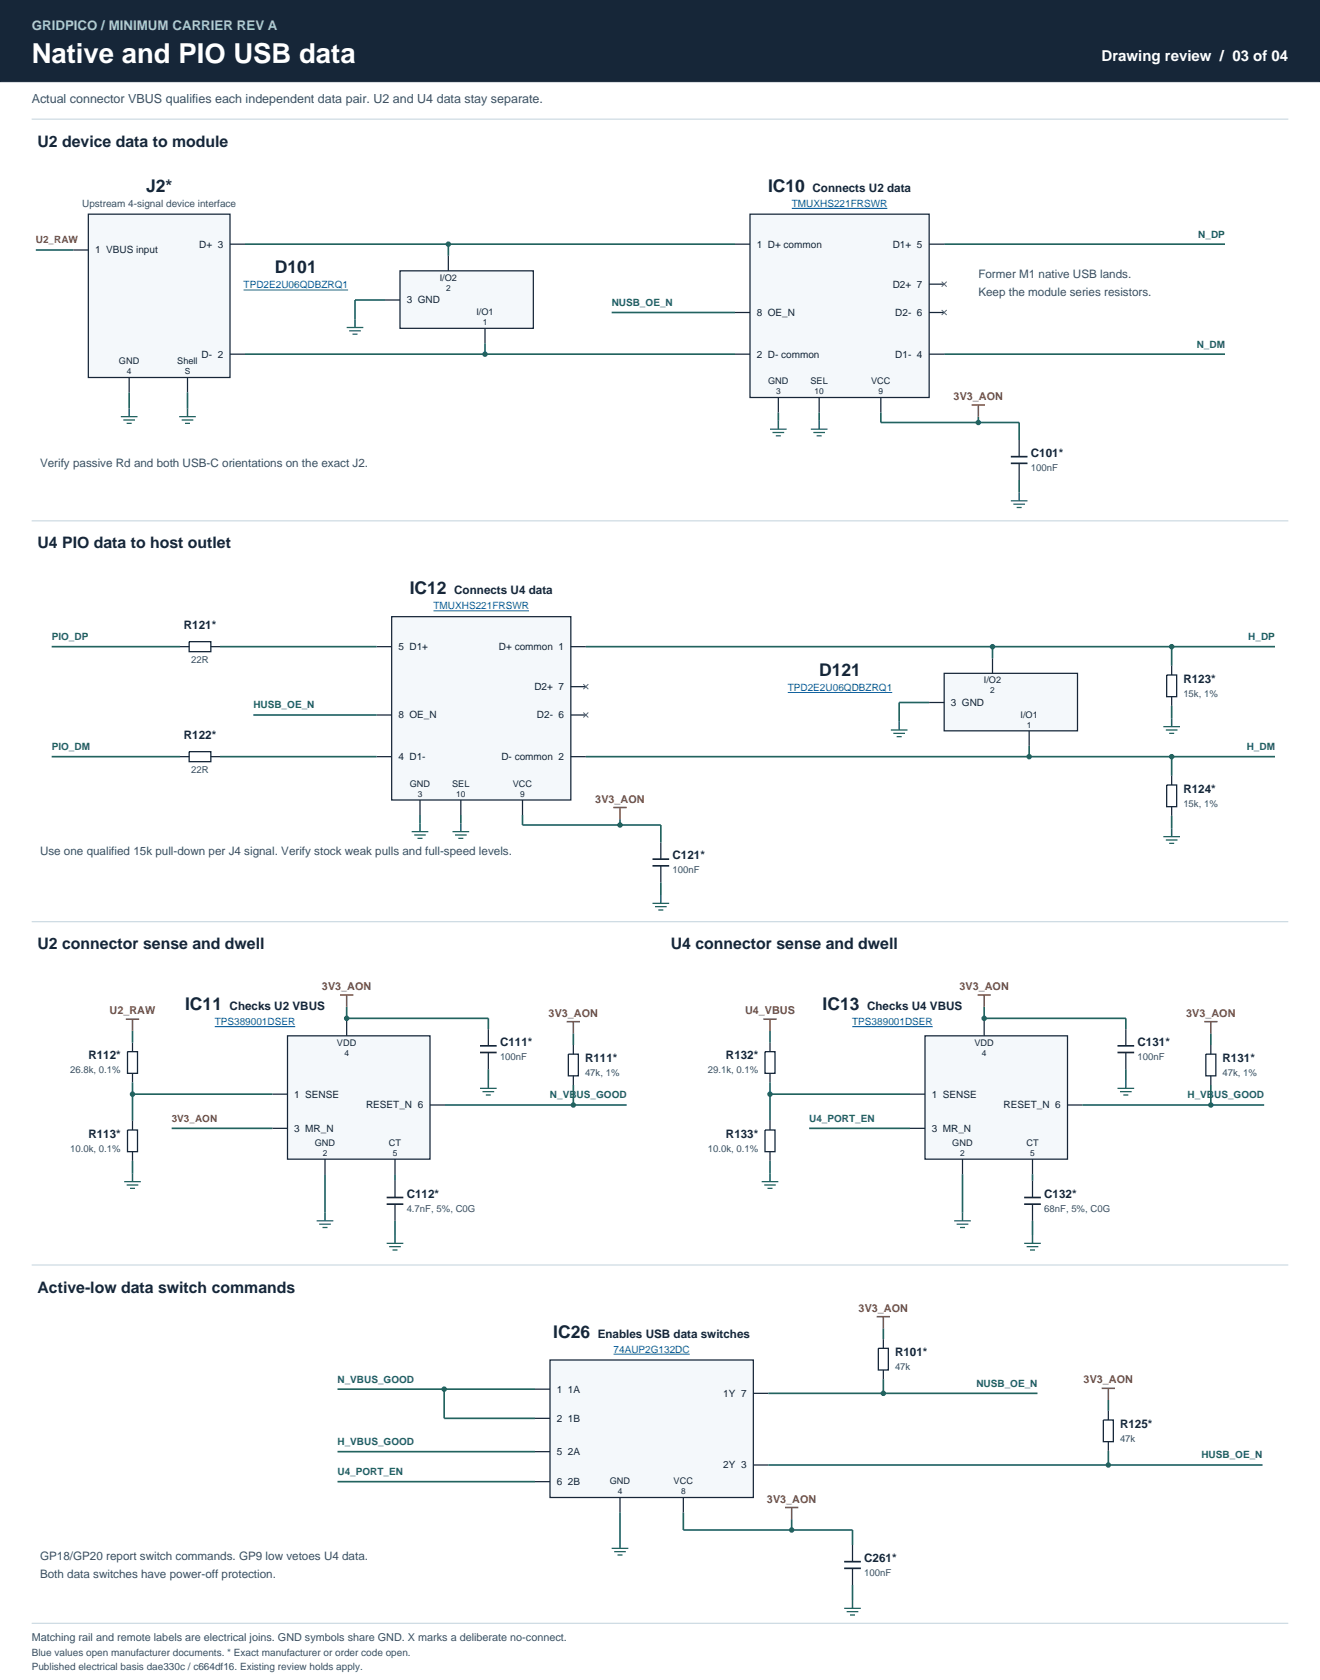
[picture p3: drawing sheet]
<svg xmlns="http://www.w3.org/2000/svg" width="363mm" height="462mm" viewBox="0 0 363 462" stroke-linecap="round" stroke-linejoin="round" font-family="sans-serif">
<path d="M0 0h363.2v462.3h-363.2z" fill="#fff" stroke="#fff" stroke-width=".28"/>
<path d="M0 0h363.2v22.5h-363.2z" fill="#162638" stroke="#162638" stroke-width=".28"/>
<path d="M8.7 32.8h345.8M8.7 446.7h345.8" fill="none" stroke="#cedbe3" stroke-width=".34"/>
<path d="M24.3 58.9h39v45h-39z" fill="#f4f8fb" stroke="#162638" stroke-width=".34"/>
<path d="M20.2 68.8h4.1M63.3 67.2h4.1M63.3 97.5h4.1M35.5 103.9v4.1M51.6 103.9v4.1" fill="none" stroke="#162638" stroke-width=".34"/>
<path d="M9.9 68.8h10.3M35.5 108v4.4M51.6 108v4.4" fill="none" stroke="#22635f" stroke-width=".46"/>
<path d="M35.5 112.4v2.3M51.6 112.4v2.3" fill="none" stroke="#22635f" stroke-width=".41"/>
<path d="M33.2 114.7h4.6M33.9 115.6h3.2M34.9 116.5h1.3M49.3 114.7h4.6M50 115.6h3.2M50.9 116.5h1.4" fill="none" stroke="#22635f" stroke-width=".34"/>
<path d="M206.4 58.9h49.3v50.5h-49.3z" fill="#f4f8fb" stroke="#162638" stroke-width=".34"/>
<path d="M217.9 57.3h26.3" fill="none" stroke="#075b9a" stroke-width=".28"/>
<path d="M202.2 67.2h4.2M255.7 67.2h4.1M255.7 78.2h4.1M202.2 97.5h4.2M202.2 86h4.2M255.7 97.5h4.1M255.7 86h4.1M214.2 109.4v4.1M225.4 109.4v4.1M242.4 109.4v4.1" fill="none" stroke="#162638" stroke-width=".34"/>
<path d="M110.1 74.5h36.7v15.8h-36.7z" fill="#f4f8fb" stroke="#162638" stroke-width=".34"/>
<path d="M67 79.8h28.8" fill="none" stroke="#075b9a" stroke-width=".28"/>
<path d="M123.4 70.4v4.1M105.9 82.6h4.2M133.5 90.3v4.2M280.4 121.1v4.6M280.4 127.5v4.6" fill="none" stroke="#162638" stroke-width=".34"/>
<g fill="none" stroke="#22635f" stroke-width=".46">
<path d="M67.4 67.2h134.8M123.4 67.2v3.2M259.8 67.2h77.3M67.4 97.5h134.8M105.9 82.6h-8.2v5.2M133.5 94.5v3M168.3 86h33.9M259.8 97.5h77.3M214.2 113.5v2.3M225.4 113.5v2.3M242.4 113.5v2.8h38v4.8M269.2 114.7v1.6"/>
<path d="M280.4 132.1v3.4"/>
</g>
<g fill="#22635f" stroke="#22635f" stroke-width=".35">
<circle cx="123.4" cy="67.2" r=".57"/>
<circle cx="133.5" cy="97.5" r=".57"/>
<circle cx="269.2" cy="116.3" r=".57"/>
</g>
<path d="M97.7 87.8v2.3M214.2 115.8v2.3M225.4 115.8v2.3M280.4 135.5v2.3" fill="none" stroke="#22635f" stroke-width=".41"/>
<path d="M95.4 90.1h4.6M96.1 91h3.2M97 92h1.4M211.9 118.1h4.6M212.6 119h3.2M213.5 119.9h1.4M223.1 118.1h4.6M223.8 119h3.2M224.7 119.9h1.4M278.1 137.8h4.6M278.8 138.7h3.2M279.8 139.6h1.3" fill="none" stroke="#22635f" stroke-width=".34"/>
<path d="M259.1 77.5l1.4 1.4M260.5 77.5l-1.4 1.4M259.1 85.3l1.4 1.4M260.5 85.3l-1.4 1.4" fill="none" stroke="#5a6570" stroke-width=".28"/>
<path d="M278.1 125.7h4.6M278.1 127.5h4.6" fill="none" stroke="#162638" stroke-width=".46"/>
<path d="M267.4 111.4h3.6M269.2 111.4v3.3" fill="none" stroke="#9a4c27" stroke-width=".41"/>
<path d="M8.7 143.3h345.8" fill="none" stroke="#cedbe3" stroke-width=".34"/>
<path d="M107.8 169.7h49.3v50.4h-49.3z" fill="#f4f8fb" stroke="#162638" stroke-width=".34"/>
<path d="M119.3 168.1h26.3" fill="none" stroke="#075b9a" stroke-width=".28"/>
<path d="M103.6 177.9h4.2M157.1 177.9h4.1M103.6 196.7h4.2M157.1 196.7h4.1M157.1 188.9h4.1M103.6 208.2h4.2M157.1 208.2h4.1M115.6 220.1v4.2M126.8 220.1v4.2M143.8 220.1v4.2" fill="none" stroke="#162638" stroke-width=".34"/>
<path d="M259.8 185.3h36.7v15.8h-36.7z" fill="#f4f8fb" stroke="#162638" stroke-width=".34"/>
<path d="M216.8 190.6h28.7" fill="none" stroke="#075b9a" stroke-width=".28"/>
<g fill="none" stroke="#162638" stroke-width=".34">
<path d="M49.5 177.9h2.6M58 177.9h2.5M255.7 193.3h4.1M273.1 181.2v4.1M322.4 183.2v2.5M322.4 191.7v2.5M49.5 208.2h2.6M58 208.2h2.5M283.2 201.1v4.1M322.4 213.5v2.5M181.8 231.8v4.6M181.8 238.2v4.6"/>
<path d="M322.4 222v2.5"/>
</g>
<g fill="none" stroke="#22635f" stroke-width=".46">
<path d="M14.2 177.9h35.3M60.5 177.9h43.1M161.2 177.9h189.6M273.1 177.9v3.3M322.4 177.9v5.3M69.7 196.7h33.9M255.7 193.3h-8.3v5.3M322.4 194.2v3.5M14.2 208.2h35.3M60.5 208.2h43.1M161.2 208.2h189.6M283.2 205.2v3"/>
<path d="M322.4 208.2v5.3M115.6 224.3v2.3M126.8 224.3v2.3M143.8 224.3v2.7h38v4.8M170.6 225.4v1.6M322.4 224.5v3.4M181.8 242.8v3.5"/>
</g>
<path d="M52.1 176.6h5.9v2.7h-5.9zM321 185.7h2.8v6h-2.8zM52.1 206.8h5.9v2.8h-5.9zM321 216h2.8v6h-2.8z" fill="none" stroke="#162638" stroke-width=".36"/>
<g fill="#22635f" stroke="#22635f" stroke-width=".35">
<circle cx="322.4" cy="177.9" r=".57"/>
<circle cx="273.1" cy="177.9" r=".57"/>
<circle cx="322.4" cy="208.2" r=".57"/>
<circle cx="283.2" cy="208.2" r=".57"/>
<circle cx="170.6" cy="227" r=".57"/>
</g>
<path d="M247.4 198.6v2.3M322.4 197.7v2.3M115.6 226.6v2.2M126.8 226.6v2.2M322.4 227.9v2.3M181.8 246.3v2.3" fill="none" stroke="#22635f" stroke-width=".41"/>
<g fill="none" stroke="#22635f" stroke-width=".34">
<path d="M320.1 200h4.6M245.1 200.9h4.6M245.8 201.8h3.2M246.7 202.7h1.4M320.8 200.9h3.2M321.7 201.8h1.4M113.3 228.8h4.6M114 229.8h3.2M114.9 230.7h1.4M124.5 228.8h4.6M125.2 229.8h3.2M126.1 230.7h1.4"/>
<path d="M320.1 230.2h4.6M320.8 231.1h3.2M321.7 232.1h1.4M179.5 248.6h4.6M180.2 249.5h3.2M181.2 250.4h1.3"/>
</g>
<path d="M160.5 196.1l1.4 1.3M160.5 188.3l1.4 1.3M161.9 196.1l-1.4 1.3M161.9 188.3l-1.4 1.3" fill="none" stroke="#5a6570" stroke-width=".28"/>
<path d="M179.5 236.4h4.6M179.5 238.2h4.6" fill="none" stroke="#162638" stroke-width=".46"/>
<path d="M168.8 222.2h3.6M170.6 222.2v3.2" fill="none" stroke="#9a4c27" stroke-width=".41"/>
<path d="M8.7 253.6h345.8" fill="none" stroke="#cedbe3" stroke-width=".34"/>
<path d="M79.1 285h39.2v34h-39.2z" fill="#f4f8fb" stroke="#162638" stroke-width=".34"/>
<path d="M59.1 282.5h22.2" fill="none" stroke="#075b9a" stroke-width=".28"/>
<g fill="none" stroke="#162638" stroke-width=".34">
<path d="M36.5 286.9v2.5M36.5 295.3v2.6M95.4 280.9v4.1M134.4 283.2v4.6M134.4 289.6v4.6M157.8 287.5v2.6M157.8 296v2.6M36.5 308.4v2.5M36.5 316.9v2.5M75 301.1h4.1M75 310.5h4.1M89.4 319v4.1"/>
<path d="M108.7 319v4.1M118.3 304.1h4.1M108.7 324.9v4.6M108.7 331.3v4.6"/>
</g>
<path d="M35.1 289.4h2.7v5.9h-2.7zM156.4 290.1h2.7v5.9h-2.7zM35.1 310.9h2.7v6h-2.7z" fill="none" stroke="#162638" stroke-width=".36"/>
<g fill="none" stroke="#22635f" stroke-width=".46">
<path d="M95.4 277v3.9M36.5 283.7v3.2M36.5 297.9v10.5M95.4 280.2h39v3M134.4 294.2v3M157.8 284.3v3.2M157.8 298.6v5.5M36.5 319.4v3.5M36.5 301.1h38.5M47.2 310.5h27.8M122.4 304.1h50M89.4 323.1v10.5"/>
<path d="M108.7 323.1v1.8M108.7 335.9v3.9"/>
</g>
<path d="M93.6 273.8h3.6M95.4 273.8v3.2M34.6 280.4h3.7M36.5 280.4v3.3M155.9 281.1h3.7M157.8 281.1v3.2" fill="none" stroke="#9a4c27" stroke-width=".41"/>
<g fill="#22635f" stroke="#22635f" stroke-width=".35">
<circle cx="36.5" cy="301.1" r=".57"/>
<circle cx="95.4" cy="280.2" r=".57"/>
<circle cx="157.8" cy="304.1" r=".57"/>
</g>
<path d="M134.4 297.2v2.3M36.5 322.9v2.3M89.4 333.6v2.3M108.7 339.8v2.3" fill="none" stroke="#22635f" stroke-width=".41"/>
<path d="M132.1 299.5h4.6M132.8 300.4h3.2M133.7 301.3h1.4M34.2 325.2h4.6M34.9 326.1h3.2M35.8 327h1.3M87.1 335.9h4.6M87.8 336.8h3.2M88.7 337.8h1.4M106.4 342.1h4.6M107.1 343h3.2M108 344h1.4" fill="none" stroke="#22635f" stroke-width=".34"/>
<path d="M132.1 287.8h4.6M132.1 289.6h4.6M106.4 329.5h4.6M106.4 331.3h4.6" fill="none" stroke="#162638" stroke-width=".46"/>
<path d="M254.5 285h39.2v34h-39.2z" fill="#f4f8fb" stroke="#162638" stroke-width=".34"/>
<path d="M234.5 282.5h22.2" fill="none" stroke="#075b9a" stroke-width=".28"/>
<g fill="none" stroke="#162638" stroke-width=".34">
<path d="M211.9 286.9v2.5M211.9 295.3v2.6M270.8 280.9v4.1M309.8 283.2v4.6M309.8 289.6v4.6M333.2 287.5v2.6M333.2 296v2.6M211.9 308.4v2.5M211.9 316.9v2.5M250.4 301.1h4.1M250.4 310.5h4.1M264.8 319v4.1"/>
<path d="M284.1 319v4.1M293.7 304.1h4.2M284.1 324.9v4.6M284.1 331.3v4.6"/>
</g>
<path d="M210.5 289.4h2.8v5.9h-2.8zM331.8 290.1h2.8v5.9h-2.8zM210.5 310.9h2.8v6h-2.8z" fill="none" stroke="#162638" stroke-width=".36"/>
<g fill="none" stroke="#22635f" stroke-width=".46">
<path d="M270.8 277v3.9M211.9 283.7v3.2M211.9 297.9v10.5M270.8 280.2h39v3M309.8 294.2v3M333.2 284.3v3.2M333.2 298.6v5.5M211.9 319.4v3.5M211.9 301.1h38.5M222.7 310.5h27.7M297.9 304.1h50M264.8 323.1v10.5"/>
<path d="M284.1 323.1v1.8M284.1 335.9v3.9"/>
</g>
<path d="M269 273.8h3.6M270.8 273.8v3.2M210 280.4h3.7M211.9 280.4v3.3M331.3 281.1h3.7M333.2 281.1v3.2" fill="none" stroke="#9a4c27" stroke-width=".41"/>
<g fill="#22635f" stroke="#22635f" stroke-width=".35">
<circle cx="211.9" cy="301.1" r=".57"/>
<circle cx="270.8" cy="280.2" r=".57"/>
<circle cx="333.2" cy="304.1" r=".57"/>
</g>
<path d="M309.8 297.2v2.3M211.9 322.9v2.3M264.8 333.6v2.3M284.1 339.8v2.3" fill="none" stroke="#22635f" stroke-width=".41"/>
<path d="M307.5 299.5h4.6M308.2 300.4h3.2M309.1 301.3h1.4M209.6 325.2h4.6M210.3 326.1h3.2M211.2 327h1.4M262.6 335.9h4.5M263.2 336.8h3.3M264.2 337.8h1.3M281.8 342.1h4.6M282.5 343h3.2M283.4 344h1.4" fill="none" stroke="#22635f" stroke-width=".34"/>
<path d="M307.5 287.8h4.6M307.5 289.6h4.6M281.8 329.5h4.6M281.8 331.3h4.6" fill="none" stroke="#162638" stroke-width=".46"/>
<path d="M8.7 348.1h345.8" fill="none" stroke="#cedbe3" stroke-width=".34"/>
<path d="M151.3 374.2h56v37.9h-56z" fill="#f4f8fb" stroke="#162638" stroke-width=".34"/>
<path d="M168.8 372.6h21" fill="none" stroke="#075b9a" stroke-width=".28"/>
<g fill="none" stroke="#162638" stroke-width=".34">
<path d="M243.1 368.5v2.5M243.1 377v2.5M147.2 382.3h4.1M147.2 390.3h4.1M147.2 399.5h4.1M207.3 383.4h4.1M305 388.2v2.5M305 396.7v2.5M147.2 407.7h4.1M170.6 412.1v4.1M188 412.1v4.1M207.3 403.1h4.1"/>
<path d="M234.6 425.1v4.6M234.6 431.6v4.5"/>
</g>
<g fill="none" stroke="#22635f" stroke-width=".46">
<path d="M243.1 365.5v3M243.1 379.5v3.9M92.9 382.3h54.3M92.9 399.5h54.3M122.2 382.3v8h25M211.4 383.4h74.1M305 385.2v3M305 399.2v3.9M92.9 407.7h54.3M170.6 416.2v7.6M188 416.2v4.8h46.6v4.1M211.4 403.1h136"/>
<path d="M217.8 418v3M234.6 436.1v4.2"/>
</g>
<g fill="#22635f" stroke="#22635f" stroke-width=".35">
<circle cx="122.2" cy="382.3" r=".57"/>
<circle cx="217.8" cy="421" r=".57"/>
<circle cx="243.1" cy="383.4" r=".57"/>
<circle cx="305" cy="403.1" r=".57"/>
</g>
<path d="M170.6 423.8v2.2M234.6 440.3v2.3" fill="none" stroke="#22635f" stroke-width=".41"/>
<path d="M168.3 426h4.6M169 427h3.2M169.9 427.9h1.4M232.3 442.6h4.6M233 443.5h3.2M233.9 444.4h1.4" fill="none" stroke="#22635f" stroke-width=".34"/>
<path d="M232.3 429.7h4.6M232.3 431.6h4.6" fill="none" stroke="#162638" stroke-width=".46"/>
<path d="M241.2 362.3h3.7M243.1 362.3v3.2M303.1 382h3.7M305 382v3.2M216 414.8h3.7M217.8 414.8v3.2" fill="none" stroke="#9a4c27" stroke-width=".41"/>
<path d="M241.7 371h2.7v6h-2.7zM303.6 390.7h2.8v6h-2.8z" fill="none" stroke="#162638" stroke-width=".36"/>
<text font-size="7.6" fill="#fff" x="8.7" y="17.2">Native and PIO USB data</text>
<g font-size="4.8" fill="#162638">
<text x="40.2" y="52.7">J2*</text>
<text x="211.4" y="52.7">IC10</text>
<text x="75.6" y="75.2">D101</text>
<text x="112.7" y="163.5">IC12</text>
<text x="225.4" y="186">D121</text>
<text x="50.9" y="277.9">IC11</text>
<text x="226.4" y="277.9">IC13</text>
<text x="152.2" y="368">IC26</text>
</g>
<g font-size="4.4" fill="#162638">
<text x="10.3" y="40.4">U2 device data to module</text>
<text x="10.3" y="150.9">U4 PIO data to host outlet</text>
<text x="10.3" y="261.2">U2 connector sense and dwell</text>
<text x="184.6" y="261.2">U4 connector sense and dwell</text>
<text x="10.3" y="355.7">Active-low data switch commands</text>
</g>
<text font-size="4.1" fill="#fff" x="303.1" y="16.7">Drawing review / 03 of 04</text>
<text font-size="3.7" fill="#a7cbd1" x="8.7" y="8.3">GRIDPICO / MINIMUM CARRIER REV A</text>
<text font-size="3.4" fill="#385066" x="8.7" y="28.4">Actual connector VBUS qualifies each independent data pair. U2 and U4 data stay separate.</text>
<g font-size="3.2" fill="#162638">
<text x="223.6" y="52.7">Connects U2 data</text>
<text x="283.7" y="125.7">C101*</text>
<text x="125" y="163.5">Connects U4 data</text>
<text x="50.6" y="173.1">R121*</text>
<text x="325.6" y="187.8">R123*</text>
<text x="50.6" y="203.4">R122*</text>
<text x="325.6" y="218.1">R124*</text>
<text x="185" y="236.4">C121*</text>
<text x="63.2" y="277.9">Checks U2 VBUS</text>
<text x="238.6" y="277.9">Checks U4 VBUS</text>
<text x="137.6" y="287.8">C111*</text>
<text x="313" y="287.8">C131*</text>
<text x="24.3" y="291.4">R112*</text>
<text x="161" y="292.1">R111*</text>
<text x="199.7" y="291.4">R132*</text>
<text x="336.4" y="292.1">R131*</text>
<text x="24.3" y="313">R113*</text>
<text x="199.7" y="313">R133*</text>
<text x="111.9" y="329.5">C112*</text>
<text x="287.3" y="329.5">C132*</text>
<text x="164.5" y="368">Enables USB data switches</text>
<text x="246.3" y="373.1">R101*</text>
<text x="308.2" y="392.8">R125*</text>
<text x="237.8" y="429.7">C261*</text>
</g>
<g font-size="3.2" fill="#385066">
<text x="269.2" y="76.6">Former M1 native USB lands.</text>
<text x="269.2" y="81.4">Keep the module series resistors.</text>
<text x="11" y="128.4">Verify passive Rd and both USB-C orientations on the exact J2.</text>
<text x="11" y="235.3">Use one qualified 15k pull-down per J4 signal. Verify stock weak pulls and full-speed levels.</text>
<text x="11" y="429.3">GP18/GP20 report switch commands. GP9 low vetoes U4 data.</text>
<text x="11" y="434.1">Both data switches have power-off protection.</text>
</g>
<g font-size="3" fill="#9a4c27">
<text x="262.4" y="110.1">3V3_AON</text>
<text x="163.8" y="220.8">3V3_AON</text>
<text x="88.6" y="272.4">3V3_AON</text>
<text x="264" y="272.4">3V3_AON</text>
<text x="30.2" y="279.1">U2_RAW</text>
<text x="151" y="279.8">3V3_AON</text>
<text x="205" y="279.1">U4_VBUS</text>
<text x="326.4" y="279.8">3V3_AON</text>
<text x="236.3" y="360.9">3V3_AON</text>
<text x="298.2" y="380.6">3V3_AON</text>
<text x="211" y="413.4">3V3_AON</text>
</g>
<text font-size="3" fill="#385066" x="8.7" y="451.5">Matching rail and remote labels are electrical joins. GND symbols share GND. X marks a deliberate no-connect.</text>
<g font-size="2.8" fill="#385066">
<text x="22.6" y="56.9">Upstream 4-signal device interface</text>
<text x="8.7" y="455.6">Blue values open manufacturer documents. * Exact manufacturer or order code open.</text>
<text x="8.7" y="459.5">Published electrical basis dae330c / c664df16. Existing review holds apply.</text>
</g>
<g font-size="2.8" fill="#075b9a">
<text x="217.9" y="56.9">TMUXHS221FRSWR</text>
<text x="67" y="79.3">TPD2E2U06QDBZRQ1</text>
<text x="119.3" y="167.6">TMUXHS221FRSWR</text>
<text x="216.8" y="190.1">TPD2E2U06QDBZRQ1</text>
<text x="59.1" y="282">TPS389001DSER</text>
<text x="234.5" y="282">TPS389001DSER</text>
<text x="168.8" y="372.2">74AUP2G132DC</text>
</g>
<g font-size="2.8" fill="#22635f">
<text x="329.7" y="65.4">N_DP</text>
<text x="168.3" y="84.2">NUSB_OE_N</text>
<text x="329.3" y="95.6">N_DM</text>
<text x="14.2" y="176.1">PIO_DP</text>
<text x="343.5" y="176.1">H_DP</text>
<text x="69.7" y="194.9">HUSB_OE_N</text>
<text x="14.2" y="206.4">PIO_DM</text>
<text x="343" y="206.4">H_DM</text>
<text x="151.3" y="302.2">N_VBUS_GOOD</text>
<text x="326.8" y="302.2">H_VBUS_GOOD</text>
<text x="222.7" y="308.6">U4_PORT_EN</text>
<text x="92.9" y="380.4">N_VBUS_GOOD</text>
<text x="268.7" y="381.6">NUSB_OE_N</text>
<text x="92.9" y="397.6">H_VBUS_GOOD</text>
<text x="330.6" y="401.3">HUSB_OE_N</text>
<text x="92.9" y="405.9">U4_PORT_EN</text>
</g>
<g font-size="2.8" fill="#9a4c27">
<text x="9.9" y="67">U2_RAW</text>
<text x="47.2" y="308.6">3V3_AON</text>
</g>
<g font-size="2.8" fill="#162638">
<text x="26.1" y="69.7">1 VBUS input</text>
<text x="54.8" y="68.1">D+ 3</text>
<text x="208.2" y="68.1">1 D+ common</text>
<text x="245.7" y="68.1">D1+ 5</text>
<text x="111.9" y="83.5">3 GND</text>
<text x="245.7" y="79.1">D2+ 7</text>
<text x="208.2" y="86.9">8 OE_N</text>
<text x="246.3" y="86.9">D2- 6</text>
<text x="55.5" y="98.4">D- 2</text>
<text x="208.2" y="98.4">2 D- common</text>
<text x="246.3" y="98.4">D1- 4</text>
<text x="109.6" y="178.9">5 D1+</text>
<text x="137.3" y="178.9">D+ common 1</text>
<text x="147.1" y="189.9">D2+ 7</text>
<text x="109.6" y="197.7">8 OE_N</text>
<text x="147.7" y="197.7">D2- 6</text>
<text x="261.6" y="194.2">3 GND</text>
<text x="109.6" y="209.1">4 D1-</text>
<text x="138" y="209.1">D- common 2</text>
<text x="80.9" y="302">1 SENSE</text>
<text x="100.7" y="305">RESET_N 6</text>
<text x="256.4" y="302">1 SENSE</text>
<text x="276.2" y="305">RESET_N 6</text>
<text x="80.9" y="311.4">3 MR_N</text>
<text x="256.4" y="311.4">3 MR_N</text>
<text x="153.2" y="383.2">1 1A</text>
<text x="199" y="384.3">1Y 7</text>
<text x="153.2" y="391.2">2 1B</text>
<text x="153.2" y="400.4">5 2A</text>
<text x="199" y="404">2Y 3</text>
<text x="153.2" y="408.6">6 2B</text>
</g>
<g font-size="2.6" fill="#385066">
<text x="283.7" y="129.6">100nF</text>
<text x="52.6" y="182.5">22R</text>
<text x="325.6" y="191.7">15k, 1%</text>
<text x="52.6" y="212.8">22R</text>
<text x="325.6" y="222">15k, 1%</text>
<text x="185" y="240.3">100nF</text>
<text x="137.6" y="291.7">100nF</text>
<text x="313" y="291.7">100nF</text>
<text x="19.3" y="295.3">26.8k, 0.1%</text>
<text x="161" y="296">47k, 1%</text>
<text x="194.7" y="295.3">29.1k, 0.1%</text>
<text x="336.4" y="296">47k, 1%</text>
<text x="19.3" y="316.9">10.0k, 0.1%</text>
<text x="194.7" y="316.9">10.0k, 0.1%</text>
<text x="111.9" y="333.4">4.7nF, 5%, C0G</text>
<text x="287.3" y="333.4">68nF, 5%, C0G</text>
<text x="246.3" y="377">47k</text>
<text x="308.2" y="396.7">47k</text>
<text x="237.8" y="433.6">100nF</text>
</g>
<g font-size="2.5" fill="#162638">
<text x="121" y="77.3">I/O2</text>
<text x="131.1" y="86.7">I/O1</text>
<text x="32.7" y="100.2">GND</text>
<text x="48.8" y="100.2">Shell</text>
<text x="211.4" y="105.7">GND</text>
<text x="223" y="105.7">SEL</text>
<text x="239.7" y="105.7">VCC</text>
<text x="270.7" y="188">I/O2</text>
<text x="280.8" y="197.4">I/O1</text>
<text x="112.8" y="216.5">GND</text>
<text x="124.4" y="216.5">SEL</text>
<text x="141.1" y="216.5">VCC</text>
<text x="92.7" y="287.8">VDD</text>
<text x="268.1" y="287.8">VDD</text>
<text x="86.6" y="315.3">GND</text>
<text x="107" y="315.3">CT</text>
<text x="262" y="315.3">GND</text>
<text x="282.4" y="315.3">CT</text>
<text x="167.8" y="408.4">GND</text>
<text x="185.4" y="408.4">VCC</text>
</g>
<g font-size="2.3" fill="#162638">
<text x="122.7" y="80">2</text>
<text x="132.8" y="89.4">1</text>
<text x="34.9" y="103">4</text>
<text x="50.8" y="103">S</text>
<text x="213.5" y="108.5">3</text>
<text x="224.1" y="108.5">10</text>
<text x="241.7" y="108.5">9</text>
<text x="272.5" y="190.8">2</text>
<text x="282.6" y="200.2">1</text>
<text x="114.9" y="219.2">3</text>
<text x="125.5" y="219.2">10</text>
<text x="143.1" y="219.2">9</text>
<text x="94.8" y="290.5">4</text>
<text x="270.2" y="290.5">4</text>
<text x="88.8" y="318">2</text>
<text x="108.1" y="318">5</text>
<text x="264.2" y="318">2</text>
<text x="283.5" y="318">5</text>
<text x="170" y="411.1">4</text>
<text x="187.4" y="411.1">8</text>
</g>
</svg>
